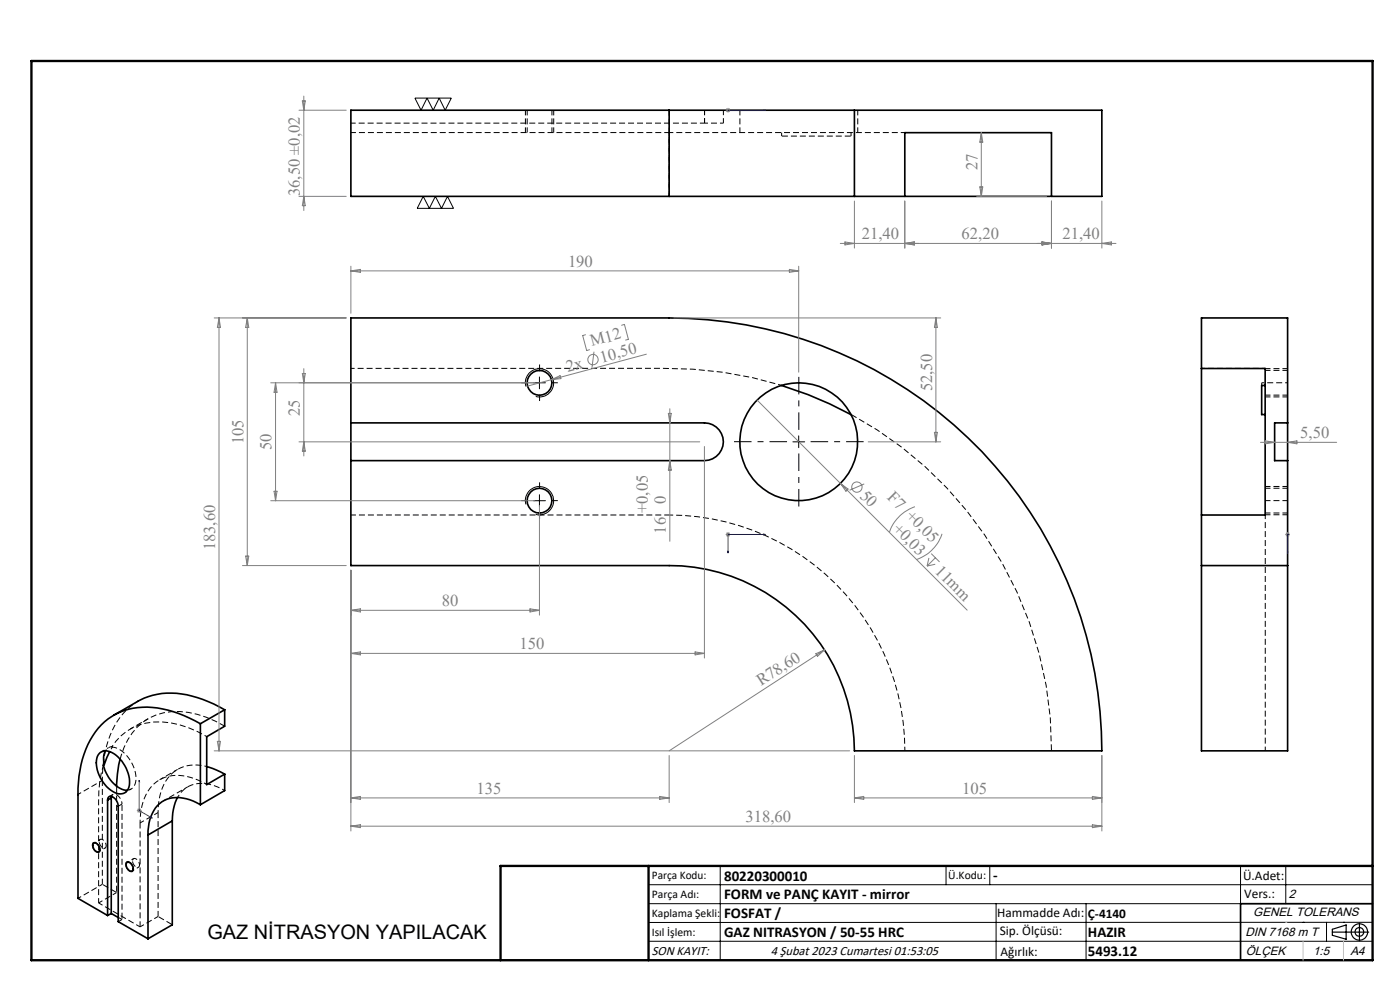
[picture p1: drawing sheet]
<svg xmlns="http://www.w3.org/2000/svg" width="297mm" height="210mm" viewBox="0 0 297 210" stroke-linecap="round" stroke-linejoin="round" font-family="sans-serif">
<path d="M142 23.4v18.2M23.7 158.5a6.1 6.1 0 0 1 4.7 4.4 3.9 3.9 0 0 1-.4 4.3l-.9 .4M47.7 154a18.8 18.8 0 0 0-13-2.8 12.2 12.2 0 0 0-9.2 9.8M21.7 165.5v22.1M29.7 196.6v-22M33.5 194.4v-22" fill="none" stroke="#000" stroke-width=".21" stroke-dasharray="1.3 .6" stroke-dashoffset=".1" stroke-linecap="butt"/>
<path d="M142 28.1h50M165.8 28.1v.8M180.5 28.9v-.8M142 109.2a50 50 0 0 1 50 50M268.4 109.2v50M24 168.5l-.8 .5M25.9 170.6l-.8 .4M25.9 195.1l-.8-.5M25.9 195.1l-.8 .4" fill="none" stroke="#000" stroke-width=".21" stroke-dasharray="1.3 .6" stroke-dashoffset=".4" stroke-linecap="butt"/>
<path d="M180.5 28.9h-14.7M223.1 159.2a81.2 81.2 0 0 0-42.6-71.3M21 178.5a1.29 1.29 0 0 0 1.3 1.4 1.21 1.21 0 0 0-1-1.8l-.3 .4M28.1 182.6a1.29 1.29 0 0 0 1.3 1.4 1.21 1.21 0 0 0-1.1-1.9l-.2 .5" fill="none" stroke="#000" stroke-width=".21" stroke-dasharray="1.3 .6" stroke-dashoffset="-.1" stroke-linecap="butt"/>
<path d="M142 28.1v13.5M223.1 41.6v-13.5M268.4 78.1h-13.5M23.9 158.4l-.6 1M29.7 174.6a10.4 10.4 0 0 1 3.6-8.8 8.8 8.8 0 0 1 8.9-.3l1.7 .9M47.7 167.7a7.7 7.7 0 0 0-8.1-.6l-1 .8-.9 1.3" fill="none" stroke="#000" stroke-width=".21" stroke-dasharray="1.3 .6" stroke-dashoffset=".6" stroke-linecap="butt"/>
<g fill="none" stroke="#000" stroke-width=".21" stroke-dasharray="1.3 .6" stroke-dashoffset=".2" stroke-linecap="butt">
<path d="M74.5 28.1h67.5M111.5 23.4v4.7M111.8 23.4v4.7M117.1 28.1v-4.7M117.5 28.1v-4.7M149.5 26.1v-2.7M153.5 26.1v-2.7M157 23.4v4.7M182 28.1v-4.7M273.2 78.6h-4.8M273.2 78.2h-4.8M268.4 83.8h4.8"/>
<path d="M268.4 84.2h4.8M74.5 109.2h67.5M268.4 108.8h4.8M268.4 106.2h4.8M268.4 109.2h4.8M273.2 103.6h-4.8M273.2 103.2h-4.8M21.9 162.3a36.5 36.5 0 0 0-1 11.8v17.4"/>
</g>
<path d="M153.5 26.1h-4M165.8 81.7a83 83 0 0 0-25.1-3.6h-66.2M16.6 168.5l5.1-3M21.7 165.5a21.7 21.7 0 0 1 4.3-14l1.4-1.4 1.9-1.4M39.8 166.9l-5.1 3M21.7 187.6l-5.1 3" fill="none" stroke="#000" stroke-width=".21" stroke-dasharray="1.3 .6" stroke-dashoffset=".5" stroke-linecap="butt"/>
<path d="M149.5 26.1h-75M31.4 152.4l-3.8 2.2M29.7 174.6l3.8-2.2M37.7 163.2l-3.8 2.2M20.9 191.5l3.8-2.2M20.9 191.5l8.8 5.1M29.7 196.6l3.8-2.2" fill="none" stroke="#000" stroke-width=".21" stroke-dasharray="1.3 .6" stroke-dashoffset=".3" stroke-linecap="butt"/>
<g fill="none" stroke="#000" stroke-width=".35">
<path d="M142 23.4h39.3M142 23.4h-67.6v18.3h67.6M142 23.4v18.3M181.3 23.4v18.3M181.3 23.4h52.5v18.3h-10.7v-13.6h-31.2v13.6h-10.6M142 41.7h39.3M192 41.7h30.8M74.4 67.4h67.6a91.8 91.8 0 0 1 91.8 91.9h-52.5a39.3 39.3 0 0 0-39.3-39.3h-67.6zM254.9 78.1v31.1M74.4 89.7h75a4 4 0 0 1 4.1 4 4 4 0 0 1-4.1 4h-75M165.8 81.8l5.6 1.9 4.6 2 4.5 2.2M268.4 81.8h-.7v6.1h.7"/>
<path d="M273.2 89.7v8M273.2 89.7h-2.8v8h2.8M273.2 89.7v-22.3h-18.3v10.8h13.5v31h-13.5v10.8M273.2 97.7v22.3M254.9 120v39.3h18.3v-39.3M254.9 120h18.3M21 159.9a2.32 2.32 0 0 1 3.3 0 7.4 7.4 0 0 1 3 7.1 2.09 2.09 0 0 1-3.5 .8 7.2 7.2 0 0 1-3.2-7.3zM22.4 159.3l-.4 1.3 .1 1.6M23.2 159.4l-1.1 2.8M42.5 153.5a21.8 21.8 0 0 0-14.3-3.3 13.1 13.1 0 0 0-10 8.8 26.3 26.3 0 0 0-1.7 9.5v22.1l6.3 3.6M42.5 153.5v17.2M47.7 150.6a22.7 22.7 0 0 0-13.3-3.5l-2 .4-1.8 .6-6.5 3.6"/>
<path d="M47.7 150.6l-5.2 2.9M47.7 150.6v3.4l-3.8 2.3v10.1l3.8-2.2M19.8 179l.1-.2a1.22 1.22 0 0 1 1.1 1.9 1.25 1.25 0 0 1-1.2-1.7zM22.1 162.2l-.2 .1a7 7 0 0 0 4.8 5.3h.3M22.8 169.7a.74 .74 0 0 1 .5-.8 .74 .74 0 0 1 .9 .4l.6 .8 .3 .9v24.5l6.3 3.6M22.8 169.7v24.5M23.6 169.3l-.8 .4M23.6 169.3v24.5M23.6 168.9v.4M25.5 161.1l-.6 3.1-.2 2.5M31.4 177.1v22M36.5 174.1l-5.1 3"/>
<path d="M36.5 174.1v22.1l-5.1 2.9M37.6 169.2l-.8 2.5-.3 2.4M42.5 170.7a7.7 7.7 0 0 0-8.1-.6 8.1 8.1 0 0 0-3 7M43.9 162.6l2.1 .8 1.7 .8M47.7 164.2v3.5l-5.2 3M23.6 193.8l1.5 .8M23.6 193.8l-.8 .4M27 182.9a1.2 1.2 0 0 1 1 1.8 1.2 1.2 0 0 1-1-1.8zM291.2 191.7h-28v12"/>
<circle cx="114.5" cy="81.2" r="2.62"/>
<circle cx="169.4" cy="93.7" r="12.5"/>
<circle cx="114.5" cy="106.2" r="2.62"/>
</g>
<path d="M267.7 81.7v-.5M23.9 158.4l-.2 .1" fill="none" stroke="#000" stroke-width=".21" stroke-dasharray="1.3 .6" stroke-linecap="butt"/>
<path d="M273.2 81.2h-5.5M23.7 168.9a.85 .85 0 0 1 .8-.5 .85 .85 0 0 1 .7 .6l.6 .9 .1 .7" fill="none" stroke="#000" stroke-width=".21" stroke-dasharray="1.3 .6" stroke-dashoffset=".7" stroke-linecap="butt"/>
<path d="M24.8 166.7l-.1 22.6M25.9 170.6v24.5M21.7 187.6l3 1.7M33.5 194.4l3.1 1.8" fill="none" stroke="#000" stroke-width=".21" stroke-dasharray="1.3 .6" stroke-dashoffset="-.2" stroke-linecap="butt"/>
<path d="M43.9 156.2a18.8 18.8 0 0 0-13-2.8 11.1 11.1 0 0 0-7.2 5.1M21.3 178.1l-1.4 .7M26.5 168.1l1.3-.7M33.5 172.4a10.4 10.4 0 0 1 3.6-8.8 7.9 7.9 0 0 1 6.8-1M21 180.7l1.3-.8M28 184.7l1.4-.7M28.3 182.1l-1.3 .8" fill="none" stroke="#000" stroke-width=".21" stroke-dasharray="1.3 .6" stroke-dashoffset=".8" stroke-linecap="butt"/>
<path d="M22.4 159.3l.8-.8 .7-.1M23 158.6l-1.5 .9" fill="none" stroke="#000" stroke-width=".21" stroke-dasharray="1.3 .6" stroke-dashoffset=".9" stroke-linecap="butt"/>
<g fill="none" stroke="#808080" stroke-width=".21">
<path d="M63.4 23.4h10M64.1 21.4h.7l-.3 2zM64.5 20.4v24.3M154 23.4h.9M154.1 23l.7 .7M154.4 22.9v1M154.8 23l-.7 .7M207.9 39.6h.6l-.3 2.1zM208.2 28.1v13.6M208.2 28.1l.3 2.1h-.6zM63.4 41.7h10M64.5 41.7l.3 1.9h-.7z"/>
<path d="M74.4 56.5v10M74.4 57.5l2-.4v.7zM74.4 57.5h95M167.5 57.1l1.9 .4-1.9 .3zM169.4 56.5v22.4M178.3 51.6h58.4M179.2 51.3l2.1 .3-2.1 .4zM181.3 42.6v10M191.9 42.6v10M191.9 51.6l2.1-.3v.7zM207.2 41.7h14.8M221.1 51.3l2 .3-2 .4z"/>
<path d="M223.1 42.6v10M233.8 42.6v10M233.8 51.6l2-.3v.7zM45.4 67.4h28M46.5 67.4l.3 2.1h-.7zM46.5 67.4v91.9M52.5 67.4l.3 2.1h-.7zM52.5 67.4v52.6M64.1 79.2h.7l-.3 2zM64.5 78.2v18.5M124.2 71l-.6 .2 .9 3.2 .6-.2M126 74.6l-.4 3.4"/>
<path d="M131.9 69l.6-.2 .8 3.2-.6 .1M137.1 75.1l-20.1 5.4M142.9 67.4h56.7M198.5 67.4v26.3M198.5 67.4l.4 2.1h-.7zM57.4 81.2h56.1M58.5 81.2v25M58.5 81.2l.3 2h-.7zM63.4 93.7h85M64.5 93.7l.3 2h-.7zM117 80.5l-5.1 1.4M117 80.5l1.8-.8 .2 .6z"/>
<path d="M141.8 87.7h.6l-.3 2zM142.1 86.7v28.1M142.1 97.7l.3 2h-.6zM149.4 94.7v44.9M160.6 84.9l17.7 17.6M184.2 93.7h15.4M198.2 91.7h.7l-.4 2zM267.4 93.8h16.2M268.4 93.5l2 .3-2 .3zM273.2 93.8l1.9-.3v.6zM51.4 120h22M52.1 118h.7l-.3 2z"/>
<path d="M57.4 106.2h56.1M58.1 104.2h.7l-.3 2zM114.4 107.2v23.3M154 113.4h.9M154.1 113l.7 .7M154.4 112.8v1.1M154.8 113l-.7 .7M178.3 102.5l26.9 26.9M178.3 102.5l1.6 1.2-.4 .5zM183.3 102.6l-3.1 1.4M194.1 107.5a8.6 8.6 0 0 0-5.4 5.5M197.1 118.3l-.4 1.8"/>
<path d="M197.6 117.4l1.7 1.8M198.4 119.7l-1.7 .4M198.4 118.3l-1.7 1.8M199.8 113.2a8.7 8.7 0 0 1-5.4 5.5M272.7 113.4h.9M272.8 113l.7 .7M273.2 112.8v1.1M273.5 113l-.7 .7M74.4 129.5h40M74.4 129.5l2-.4v.7zM74.4 121v55.3M74.4 138.6l2-.3v.6z"/>
<path d="M74.4 138.6h75M112.4 129.1l2 .4-2 .3zM147.5 138.3l1.9 .3-1.9 .3zM173.1 138.7l1.8-.8-1.5 1.3zM174.9 137.9l-32.9 21.4M45.4 159.3h134.8M46.1 157.3h.7l-.3 2zM29 171.9h1M29.2 171.6l.7 .7M29.5 171.4v1M29.9 171.6l-.7 .7M74.4 169.3l2-.4v.7z"/>
<path d="M74.4 175.3l2-.4v.7zM74.4 175.3h159.4M74.4 169.3h67.6M139.9 168.9l2.1 .4-2.1 .3zM142 160.3v9.9M181.3 169.3h52.5M181.3 160.3v9.9M181.3 169.3l1.9-.4v.7zM231.7 174.9l2.1 .4-2.1 .3zM231.7 168.9l2.1 .4-2.1 .3zM233.8 160.3v16"/>
<circle cx="125.8" cy="76.3" r="1.1"/>
<circle cx="181.8" cy="103.3" r="1.09"/>
</g>
<g fill="none" stroke="#000" stroke-width=".21">
<path d="M88 20.8h7.7l-1.3 2.6-1.2-2.6-1.3 2.6-1.3-2.6-1.3 2.6zM89.8 41.7l1.3 2.5 1.3-2.5 1.3 2.5 1.2-2.5 1.3 2.5h-7.7zM114.4 80v2.5M111.5 82a2.99 2.99 0 0 1 2.7-3.8 2.99 2.99 0 0 1 3.2 3.3 2.99 2.99 0 0 1-3.7 2.6M113.2 81.2h2.5M168.2 93.7h2.5M169.4 92.5v2.5M111.5 107a2.99 2.99 0 0 1 2.7-3.8 2.99 2.99 0 0 1 3.2 3.3 2.99 2.99 0 0 1-3.7 2.6M113.2 106.2h2.5M114.4 104.9v2.5M19.7 178.8a1.36 1.36 0 0 1 1.5 1.7 .72 .72 0 0 1-.7 .3 .72 .72 0 0 1-.6-.6l-.3-.8zM26.8 182.9a1.2 1.2 0 0 1 1.5 1.2 .59 .59 0 0 1-.2 .8 .59 .59 0 0 1-.8-.2 1.47 1.47 0 0 1-.5-1.8z"/>
<path d="M137.6 187.7h153.6M137.6 191.7h153.6M137.6 199.7h153.6M152.8 183.7v20M200.7 183.7v4M210 183.7v4M211.3 191.7v12M230.4 191.7v12M263.2 183.7v20M272.8 183.7v8M276.4 195.6h.1M281.4 195.6v4.1"/>
<path d="M285 195.6h.1M291.2 195.6l-153.6 .1"/>
</g>
<g fill="none" stroke="#000" stroke-width=".25">
<path d="M282.6 197.7h7.8M282.6 197.1l3-.9v3l-3-.8zM288.4 195.8v3.8M106.2 203.7h185"/>
<circle cx="288.4" cy="197.7" r="1.74"/>
<circle cx="288.4" cy="197.7" r=".93"/>
</g>
<g fill="none" stroke="#00f" stroke-width=".21">
<path d="M154.3 23.4h.3zM154.4 23.4h.1M154.4 23.4h8M162.4 23.4h-.4h.4M154.3 116.9h.3l-.2 .4zM162 113.3l.4 .1h-.4zM162.4 113.4h-8v3.9M273.2 117.3v-.4v.4M273.2 113.3v.1zM273.2 113.4h.1M273.2 113.4v3.9M29.5 165.5v6.4l2.8 1.7"/>
<path d="M29.5 165.5l.1 .3h-.1zM32 173.3l.3 .3-.3-.1z"/>
</g>
<path d="M114.5 78.7v-1.4M112 81.2h-1.4M114.5 83.7v1.4M117 81.2h1.3M112 106.2h-1.4M114.5 103.7v-1.4M114.5 108.7v1.4M117 106.2h1.3" fill="none" stroke="#000" stroke-width=".21" stroke-dasharray="15.2 1.3 1.3 1.3" stroke-linecap="butt"/>
<path d="M167 93.7h-11.3M169.5 91.2v-11.3M169.5 96.2v11.2M172 93.7h11.2" fill="none" stroke="#000" stroke-width=".21" stroke-dasharray="15.2 1.3 1.3 1.3" stroke-dashoffset="11.5" stroke-linecap="butt"/>
<path d="M6.7 12.9h284.5v190.8h-284.5zM137.6 183.7v20M291.2 183.7h-185v20" fill="none" stroke="#000" stroke-width=".5"/>
<path d="M276.4 199.7v4M285 199.7v4" fill="none" stroke="#c0c0c0" stroke-width=".21"/>
<path d="M272.8 195.6h.1" fill="none" stroke="#c0c0c0" stroke-width=".25"/>
<g fill="#00f">
<path d="M154.3 23.4h.3zM162 23.4h.4z"/>
<path d="M273.2 116.9v.4zM273.2 113.3v.1z"/>
<path d="M154.3 116.9h.3l-.2 .4zM162 113.3l.4 .1h-.4z"/>
<path d="M32 173.3l.3 .3-.3-.1zM29.5 165.5l.1 .3h-.1z"/>
</g>
<text font-size="4.2" x="44" y="199.3">GAZ NİTRASYON YAPILACAK</text>
<g font-size="3.5" fill="#808080">
<text x="63.6" y="41.6" transform="rotate(-90 63.6 41.6)">36,50 ±0,02</text>
<text x="207.4" y="36.1" transform="rotate(-90 207.4 36.1)">27</text>
<text x="182.8" y="50.8">21,40</text>
<text x="204" y="50.8">62,20</text>
<text x="225.4" y="50.8">21,40</text>
<text x="120.5" y="56.6">190</text>
<text x="125.6" y="73.5" transform="rotate(-15 125.6 73.5)">M12</text>
<text x="127.6" y="76.9" transform="rotate(-15 127.6 76.9)">10,50</text>
<text x="120.5" y="78.8" transform="rotate(-15 120.5 78.8)">2x</text>
<text x="197.7" y="83" transform="rotate(-90 197.7 83)">52,50</text>
<text x="63.6" y="88.3" transform="rotate(-90 63.6 88.3)">25</text>
<text x="51.6" y="94.2" transform="rotate(-90 51.6 94.2)">105</text>
<text x="57.6" y="95.5" transform="rotate(-90 57.6 95.5)">50</text>
<text x="275.8" y="93">5,50</text>
<text x="141.3" y="106.9" transform="rotate(-90 141.3 106.9)">0</text>
<text x="182.3" y="105.3" transform="rotate(45 182.3 105.3)">50</text>
<text x="188.1" y="105.7" transform="rotate(45 188.1 105.7)">F7 +0,05</text>
<text x="137.4" y="108.9" transform="rotate(-90 137.4 108.9)">+0,05</text>
<text x="141.3" y="113.2" transform="rotate(-90 141.3 113.2)">16</text>
<text x="189.3" y="112.3" transform="rotate(45 189.3 112.3)">+0,03</text>
<text x="45.6" y="116.8" transform="rotate(-90 45.6 116.8)">183,60</text>
<text x="198.2" y="121.3" transform="rotate(45 198.2 121.3)">11mm</text>
<text x="93.7" y="128.6">80</text>
<text x="110.2" y="137.7">150</text>
<text x="161.5" y="145.6" transform="rotate(-33 161.5 145.6)">R78,60</text>
<text x="101.1" y="168.4">135</text>
<text x="204.1" y="168.4">105</text>
<text x="158.1" y="174.4">318,60</text>
</g>
<g font-size="3.2">
<text x="153.6" y="186.8">80220300010</text>
<text x="153.6" y="190.8">FORM ve PANÇ KAYIT - mirror</text>
<text x="210.7" y="186.6">-</text>
<text x="153.6" y="194.8">FOSFAT /</text>
<text x="153.6" y="198.8">GAZ NITRASYON / 50-55 HRC</text>
<text x="230.8" y="198.7">HAZIR</text>
<text x="230.8" y="202.8">5493.12</text>
</g>
<g font-size="2.8">
<text x="263.7" y="186.7">Ü.Adet:</text>
<text x="263.9" y="190.5">Vers.:</text>
<text x="211.5" y="194.5">Hammadde Adı:</text>
<text x="230.8" y="194.7">Ç-4140</text>
<text x="138.3" y="202.6">SON KAYIT:</text>
<text x="163.5" y="202.6">4 Şubat 2023 Cumartesi 01:53:05</text>
<text x="212.1" y="198.4">Sip. Ölçüsü:</text>
<text x="212.2" y="202.7">Ağırlık:</text>
</g>
<g font-size="2.6">
<text x="273.4" y="190.4">2</text>
<text x="265.9" y="194.4">GENEL TOLERANS</text>
<text x="264.2" y="198.5">DIN 7168 m T</text>
<text x="264.3" y="202.6">ÖLÇEK</text>
<text x="278.5" y="202.6">1:5</text>
<text x="286.5" y="202.6">A4</text>
</g>
<g font-size="2.5">
<text x="138.3" y="186.4">Parça Kodu:</text>
<text x="138.3" y="190.5">Parça Adı:</text>
<text x="201.2" y="186.5">Ü.Kodu:</text>
<text x="138.3" y="194.5">Kaplama Şekli:</text>
<text x="138.3" y="198.6">Isıl İşlem:</text>
</g>
</svg>
